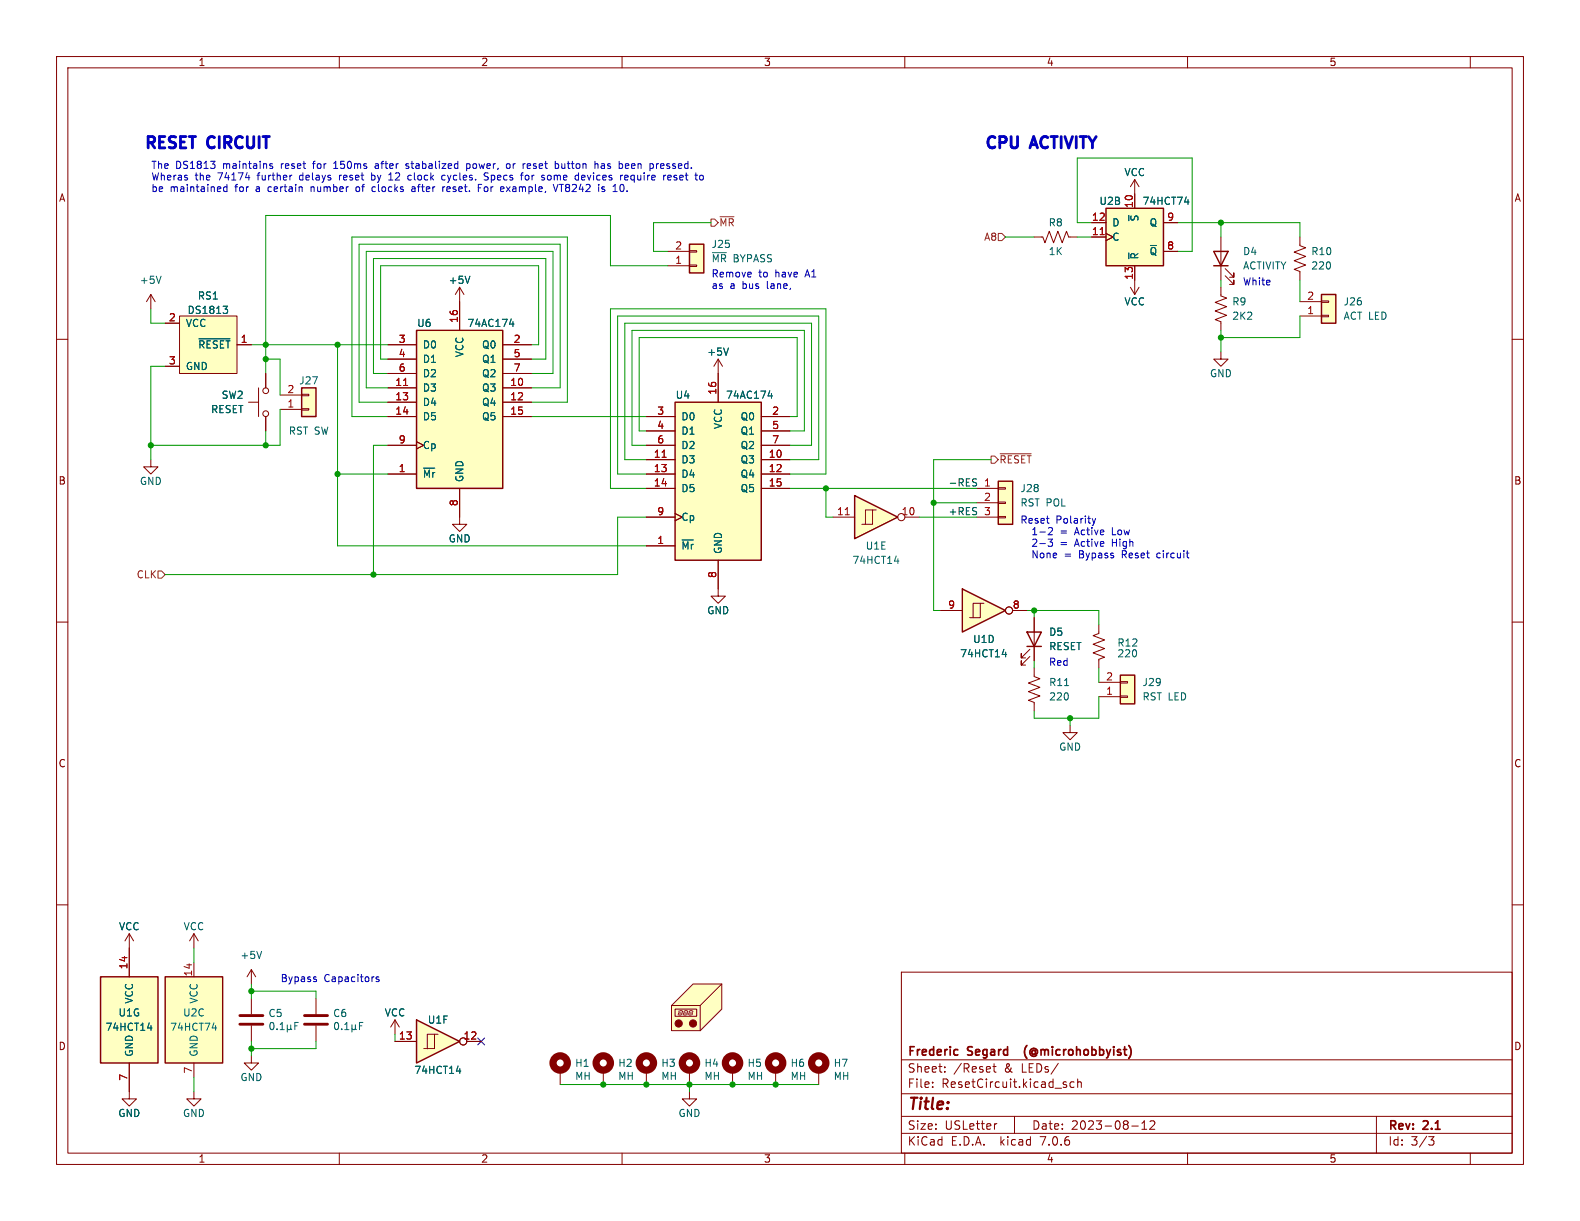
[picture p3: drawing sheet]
<svg xmlns="http://www.w3.org/2000/svg" width="279mm" height="216mm" viewBox="0 0 279 216" stroke-linecap="round" stroke-linejoin="round" font-family="sans-serif">
<g fill="none" stroke="#840000" stroke-width=".18">
<path d="M10 10h259.4v195.9h-259.4zM12 12h255.4v191.9h-255.4zM60 10v2M110 10v2M160 10v2M210 10v2M260 10v2M10 60h2M118.1 47h3.8M118.1 44.5h3.8M121.9 44.3h1.3v.3h-1.3zM121.9 46.9h1.3v.2h-1.3z"/>
<path d="M215.9 41.9v7.6M216.7 48.8l1.5 1.5v-.8v.8h-.8M216.7 47.5l1.5 1.5v-.7v.7h-.8M229.9 41.9v1.5l1 .4-2 .8 2 .7-2 .8 2 .8-2 .7 1 .4v1.5M229.9 55.9h3.8M229.9 53.3h3.8M233.7 53.2h1.2v.3h-1.2zM233.7 55.8h1.2v.2h-1.2zM267.4 60h2M127 63.5l-.8 1.3M127 63.5v2.5M127 63.5l.8 1.3"/>
<path d="M172.7 86.4h3.8M172.7 88.9h3.8M172.7 91.4h3.8M176.5 91.3h1.3v.3h-1.3zM176.5 88.8h1.3v.2h-1.3zM176.5 86.2h1.3v.3h-1.3zM10 110h2M127 104.1v1.3h1.3l-1.3 1.3-1.3-1.3h1.3M267.4 110h2M10 160h2M267.4 160h2M22.9 165.1l-.8 1.3"/>
<path d="M22.9 165.1v2.5M22.9 165.1l.7 1.3M34.3 165.1l-.8 1.3M34.3 165.1v2.5M34.3 165.1l.8 1.3M44.4 171.5l-.7 1.2M44.4 171.5v2.5M44.4 171.5l.8 1.2M159.4 171.9h108v32h-108zM99.1 189.2v2.6M106.7 189.2v2.6M114.3 189.2v2.6"/>
<path d="M121.9 193v1.3h1.3l-1.3 1.3-1.3-1.3h1.3M121.9 189.2v2.6M129.5 189.2v2.6M137.2 189.2v2.6M144.8 189.2v2.6M159.4 197.4h108M159.4 193.4h108M159.4 187.4h108M164.9 192.1v.2M164.9 191.4v.1M167.1 189.4v.2M167.1 188.7v.1"/>
<path d="M175.6 188.6h.5M175.8 188.1v1.3l.3 .2M176.3 198.7l-.3 .1M179.4 197.4v3M188.2 191.8l.4 .1v.2l-.2 .2h-.3M188.2 191.3l.4 .1M189.9 191.4l-.4-.1-.3 .3v.4l.2 .2h.5M190.6 191.4l.2-.1 .3 .1 .1 .9M190.6 190.8v1.5M200.1 199.1h1.2M201.9 199.7h.9M201.9 198.6l.5-.4v1.5"/>
<path d="M203.4 198.3l.5-.1 .2 .1 .1 .3-.9 1.1h.9M243.4 197.4v6.5M60 203.9v2M110 203.9v2M159.4 200.4h108M160 203.9v2M210 203.9v2M252.6 201h1l-.5 .6 .4 .1 .1 .5-.3 .3h-.4M260 203.9v2"/>
</g>
<path d="M169.2 185.6h.2M169.4 186.5l-.2 .1M181.6 184.9a1.72 1.72 0 0 0 0 2.2" fill="none" stroke="#840000" stroke-width=".3"/>
<g fill="none" stroke="#840000" stroke-width="1.3">
<circle cx="99.1" cy="188" r="1.27"/>
<circle cx="106.7" cy="188" r="1.27"/>
<circle cx="114.3" cy="188" r="1.27"/>
<circle cx="121.9" cy="188" r="1.27"/>
<circle cx="129.5" cy="188" r="1.27"/>
<circle cx="137.2" cy="188" r="1.27"/>
<circle cx="144.8" cy="188" r="1.27"/>
</g>
<g fill="#ffffc2" stroke="#ffffc2" stroke-width=".18">
<path d="M176.5 85.1h2.6v7.6h-2.6z"/>
<path d="M121.9 43.2h2.6v5.1h-2.6z"/>
<path d="M233.7 52.1h2.5v5.1h-2.5z"/>
</g>
<path d="M121.9 43.2h2.6v5.1h-2.6zM214.6 44.5h2.6l-1.3 2.5zM214.6 47h2.6M233.7 52.1h2.5v5.1h-2.5zM176.5 85.1h2.6v7.6h-2.6z" fill="none" stroke="#840000" stroke-width=".25"/>
<path d="M128.8 61.5l-.4 1.3M46.3 168.2l-.5 1.3" fill="none" stroke="#006464" stroke-width=".18"/>
<path d="M122.6 174h5v4.4l-3.8 3.8h-5.1v-4.4z" fill="#ffffc2"/>
<g fill="none" stroke="#840000" stroke-width=".18">
<path d="M193 39.4h2.6M200.7 31.8l-.8 1.2M200.7 31.8v5M200.7 31.8l.7 1.2M205.7 39.4h2.6M193 41.9h2.6M195.6 41.3l1.2 .6-1.2 .6M200.7 47v2.5M205.7 44.5h2.6M114.3 73.7h5.1M114.3 76.2h5.1M114.3 78.7h5.1"/>
<path d="M127 66v5.1M134.6 73.7h5.1M134.6 76.2h5.1M134.6 78.7h5.1M114.3 96.5h5.1M114.3 81.3h5.1M114.3 83.8h5.1M114.3 86.4h5.1M114.3 91.4h5.1M119.4 90.8l1.2 .6-1.2 .7M127 99.1v5M134.6 81.3h5.1"/>
<path d="M134.6 83.8h5.1M134.6 86.4h5.1M22.9 167.6v5.1M34.3 170.2v2.5M119.4 178.4h3.8v1.3h-3.8zM120 179.2l-.1 .2M120 179.5h.4M120.1 178.8l-.1 .2M120.1 179.1h.3M120.2 178.7h.3M120.6 179.2l-.1 .2M120.7 178.8l-.1 .2"/>
<path d="M120.9 179.2v.2M121 179.5h.3M121 178.8v.2M121.1 179.1h.3M121.2 178.7h.3M121.5 179.2v.2M121.6 178.8v.2M121.8 179.2v.2M121.9 179.5h.3M121.9 178.8v.2M122 179.1h.3M122.1 178.7h.3"/>
<path d="M122.4 179.2v.2M122.5 178.8v.2M122.6 174h5v4.4l-3.8 3.8h-5.1v-4.4zM123.8 177.8v4.4M127.6 174l-3.8 3.8h-5.1M22.9 188v6.3h1.2l-1.2 1.3-1.3-1.3h1.3M34.3 193v1.3h1.3l-1.3 1.3-1.3-1.3h1.3M34.3 188v2.5"/>
</g>
<g fill="#840000" stroke="#840000" stroke-width=".18">
<circle cx="120" cy="181" r=".63"/>
<circle cx="122.6" cy="181" r=".63"/>
</g>
<g fill="#ffffc2" stroke="#ffffc2" stroke-width=".18">
<path d="M29.2 172.7h10.2v15.3h-10.2z"/>
<path d="M17.8 172.7h10.1v15.3h-10.1z"/>
<path d="M195.6 36.8h10.1v10.2h-10.1z"/>
<path d="M119.4 71.1h15.2v28h-15.2z"/>
</g>
<path d="M195.6 36.8h10.1v10.2h-10.1zM119.4 71.1h15.2v28h-15.2zM17.8 172.7h10.1v15.3h-10.1zM29.2 172.7h10.2v15.3h-10.2z" fill="none" stroke="#840000" stroke-width=".25"/>
<path d="M209.5 35.7h.8M210.1 35.3v.8M199.6 44.7v1M135.8 70h.8M136.4 69.6v.8M120.6 95.5h2M26.1 181.8h.8M26.7 181.3v.9M37.5 181.8h.8M38.1 181.3v.9" fill="none" stroke="#006464" stroke-width=".18"/>
<path d="M194.6 41.5h.7M117.1 80.9h.7" fill="none" stroke="#a90000" stroke-width=".18"/>
<path d="M151.1 87.6l7.6 3.8-7.6 3.9z" fill="#ffffc2"/>
<path d="M151.1 87.6l7.6 3.8-7.6 3.9z" fill="none" stroke="#840000" stroke-width=".25"/>
<g fill="none" stroke="#840000" stroke-width=".18">
<path d="M147.3 91.4h3.8M154.3 90.2h-1.3v2.5M154.9 90.2h-.6v2.5h-1.9M160 91.4h2.6"/>
<circle cx="159.4" cy="91.4" r=".63"/>
</g>
<path d="M149.5 91h.7" fill="none" stroke="#a90000" stroke-width=".18"/>
<path d="M158.2 99.2h.8M158.8 98.8v.8" fill="none" stroke="#006464" stroke-width=".18"/>
<path d="M73.7 180.3l7.6 3.9-7.6 3.8z" fill="#ffffc2"/>
<path d="M73.7 58.4h15.2v28h-15.2zM53.3 68.6h2.6v5.1h-2.6zM181.6 111.8h2.5l-1.2 2.5zM181.6 114.3h2.5M198.1 119.4h2.6v5.1h-2.6zM73.7 180.3l7.6 3.9-7.6 3.8z" fill="none" stroke="#840000" stroke-width=".25"/>
<g fill="none" stroke="#840000" stroke-width=".18">
<path d="M26.7 52.1l-.8 1.2M26.7 52.1v2.5M26.7 52.1l.7 1.2M29.2 57.2h2.5M31.7 55.9h10.2v10.1h-10.2zM81.3 50.8l-.8 1.3M81.3 50.8v7.6M81.3 50.8l.7 1.3M199.9 50.8l.8 1.3M200.7 49.5v2.6M201.4 50.8l-.7 1.3M215.9 50.8v1.5l1 .4-2 .8 2 .7-2 .8 2 .8-2 .7 1 .4v1.5"/>
<path d="M29.2 64.8h2.5M41.9 61h2.5M43.9 71.1h1.8M45.7 68.6v5.1M47 66v2.6M47 73.7v2.5M49.5 72.4h3.8M49.5 69.9h3.8M53.3 69.7h1.3v.3h-1.3zM53.3 72.3h1.3v.2h-1.3zM68.6 61h5.1M68.6 71.1h5.1"/>
<path d="M68.6 68.6h5.1M68.6 73.7h5.1M68.6 63.5h5.1M68.6 66h5.1M68.6 78.7h5.1M73.7 78.1l1.2 .6-1.2 .7M88.9 61h5.1M88.9 71.1h5.1M88.9 68.6h5.1M88.9 73.7h5.1M88.9 63.5h5.1M88.9 66h5.1"/>
<path d="M215.9 62.2v1.3h1.3l-1.3 1.3-1.3-1.3h1.3M26.7 81.3v1.3h1.2l-1.2 1.2-1.3-1.2h1.3M68.6 83.8h5.1M81.3 86.4v5M182.1 116.1l-1.5 1.5v-.8v.8h.8M182.1 114.8l-1.5 1.5v-.7v.7h.8M182.9 118.1v1.5l1 .4-2 .8 2 .7-2 .8 2 .8-2 .7 1 .4v1.5M182.9 109.2v7.6M194.3 110.5v1.5l-1 .4 2 .8-2 .7 2 .8-2 .7 2 .8-1 .4v1.5M189.2 128.3v1.2h1.3l-1.3 1.3-1.2-1.3h1.2M194.3 123.2h3.8M194.3 120.7h3.8"/>
<path d="M198.1 120.5h1.3v.3h-1.3zM198.1 123.1h1.3v.2h-1.3zM44.4 176.5v2.8M55.9 176.5v2.8M44.4 186.7v1.3h1.3l-1.3 1.2-1.2-1.2h1.2M44.4 181.4v2.8M55.9 181.4v2.8M69.8 184.2h3.9M69.8 180.3l-.7 1.3M69.8 180.3v2.6M69.8 180.3l.8 1.3M76.8 182.9h-1.2v2.5"/>
<path d="M77.5 182.9h-.7v2.5h-1.9M82.5 184.2h2.6"/>
<circle cx="47" cy="73.2" r=".51"/>
<circle cx="47" cy="69.1" r=".51"/>
<circle cx="81.9" cy="184.1" r=".63"/>
</g>
<g fill="none" stroke="#006464" stroke-width=".18">
<path d="M28.5 48.8l-.4 1.3M35.2 59.9h5.5M39.5 54.2h.7l-.4 .4M40 54.6l.2 .3v.3l-.2 .2M83.1 48.8l-.4 1.3M90.1 57.3h.8M90.7 56.9v.8M74.9 82.8h2M188.3 121.2h.7M47.8 180.9l.2-.1a.68 .68 0 0 1 .5 .6 .68 .68 0 0 1-.5 .7l-.2-.2-.1-.3zM49 181.9v.2M49.5 182.1h.8"/>
<path d="M49.5 181.2l.4-.4v1.3M50.8 181.9l.2 .2h.2l.2-.2M50.8 181.2v1.3M51.4 181.9l.2 .2M51.4 181.2v.7M52.1 181.4h.5M52.7 180.8h-.6v1.3M59.3 180.9l.2-.1a.68 .68 0 0 1 .4 .6 .68 .68 0 0 1-.4 .7l-.2-.2-.1-.3zM60.4 181.9v.2M61 182.1h.7M61 181.2l.3-.4v1.3M62.2 181.9l.2 .2h.3l.1-.2"/>
<path d="M62.2 181.2v1.3M62.8 181.9l.2 .2M62.8 181.2v.7M63.6 181.4h.4M64.2 180.8h-.6v1.3M80.7 189.4h.8M81.3 189v.8"/>
</g>
<path d="M42.4 179.6h4.1M53.8 179.6h4.1M42.4 181.1h4.1M53.8 181.1h4.1" fill="none" stroke="#840000" stroke-width=".51"/>
<g fill="#ffffc2" stroke="#ffffc2" stroke-width=".18">
<path d="M31.7 55.9h10.2v10.1h-10.2z"/>
<path d="M73.7 58.4h15.2v28h-15.2z"/>
<path d="M198.1 119.4h2.6v5.1h-2.6z"/>
<path d="M53.3 68.6h2.6v5.1h-2.6z"/>
</g>
<path d="M71.4 68.2h.7" fill="none" stroke="#a90000" stroke-width=".18"/>
<path d="M170.2 104.1l7.6 3.9-7.6 3.8z" fill="#ffffc2"/>
<path d="M170.2 104.1l7.6 3.9-7.6 3.8z" fill="none" stroke="#840000" stroke-width=".25"/>
<g fill="none" stroke="#840000" stroke-width=".18">
<path d="M193 39.4h2.6M200.7 34.3v2.5M205.7 39.4h2.6M29.2 57.2h2.5M81.3 53.3v5.1M182.9 41.9h1.5l.4 1 .7-2 .8 2 .8-2 .7 2 .8-2 .4 1h1.5M193 41.9h2.6M195.6 41.3l1.2 .6-1.2 .6M200.7 47v2.5M205.7 44.5h2.6M29.2 64.8h2.5M41.9 61h2.5"/>
<path d="M47 66v2.6M47 73.7v2.5M68.6 73.7h5.1M68.6 78.7h5.1M68.6 61h5.1M68.6 68.6h5.1M68.6 71.1h5.1M68.6 63.5h5.1M68.6 66h5.1M73.7 78.1l1.2 .6-1.2 .7M88.9 73.7h5.1M88.9 61h5.1"/>
<path d="M88.9 68.6h5.1M88.9 71.1h5.1M88.9 63.5h5.1M88.9 66h5.1M114.3 73.7h5.1M114.3 76.2h5.1M114.3 78.7h5.1M127 66v5.1M134.6 73.7h5.1M134.6 76.2h5.1M134.6 78.7h5.1M68.6 83.8h5.1"/>
<path d="M81.3 86.4v6.3h1.2l-1.2 1.3-1.3-1.3h1.3M114.3 96.5h5.1M114.3 81.3h5.1M114.3 83.8h5.1M114.3 86.4h5.1M114.3 91.4h5.1M119.4 90.8l1.2 .6-1.2 .7M127 99.1v5M134.6 81.3h5.1M134.6 83.8h5.1M134.6 86.4h5.1M166.4 108h3.8"/>
<path d="M173.4 106.7h-1.3v2.5M174 106.7h-.6v2.5h-2M179.1 108h2.5M182.9 109.2v2.6M182.9 114.3v2.5M22.9 167.6v5.1M22.9 188v5M69.8 184.2h3.9M82.5 184.2h2.6"/>
<circle cx="178.4" cy="107.9" r=".63"/>
<circle cx="81.9" cy="184.1" r=".63"/>
</g>
<g fill="none" stroke="#006464" stroke-width=".18">
<path d="M209.5 35.7h.8M210.1 35.3v.8M35.2 59.9h5.5M39.5 54.2h.7l-.4 .4M40 54.6l.2 .3v.3l-.2 .2M83.1 48.8l-.4 1.3M90.1 57.3h.8M90.7 56.9v.8M199.6 44.7v1M128.8 61.5l-.4 1.3M135.8 70h.8M136.4 69.6v.8"/>
<path d="M74.9 82.8h2M120.6 95.5h2M177.2 115.7h.8M177.8 115.3v.8M26.1 181.8h.8M26.7 181.3v.9M80.7 189.4h.8M81.3 189v.8"/>
</g>
<path d="M125.7 38.7h.7l.6 .7-.6 .6h-.7zM127.3 38.3h2.5M176.5 41.3h.7l.6 .6-.6 .6h-.7zM175.3 80.6h.6l.6 .7-.6 .6h-.6zM176.9 80.2h5.4M27.9 101h.7l.6 .6-.6 .6h-.7z" fill="none" stroke="#725600" stroke-width=".18"/>
<path d="M172.2 85.3l.4 .1 .1 .3-.2 .2h-.3M172.2 84.7h.5" fill="none" stroke="#0f0f0f" stroke-width=".18"/>
<g fill="none" stroke="#0000c2" stroke-width=".18">
<path d="M37.2 28.5h.8l-.4 .5M38 29.1v.6M40.1 32.6v1.3M40.1 33.1l-.3-.1-.3 .3 .2 .5h.4M43.4 31.4h.8M48.2 29l-.3-.1-.2 .2 .1 .2 .4 .1v.3h-.5M51.5 31h.1M55 33v.9M55.2 33l-.2 .2M59 29.8h.7M59.2 28.7l-.2 .2M60 31v.8"/>
<path d="M60.3 31l-.3 .2M63.4 33l-.3 .1-.2 .2 .1 .5 .4 .1M65.7 30.6v1.2M65.7 31.8h.4M65.8 33.8l.2 .1 .4-.1M66.1 31h-.4M66.4 33.1l-.4-.1-.2 .2M66.7 28.9l-.3 .1M66.8 29.3h-.3l-.2 .2 .1 .2 .4 .1M68.7 31.8h.8M69 30.7l.1-.1v1.2M72.2 31h.5"/>
<path d="M72.2 31.8h.5M72.2 29l-.3-.1-.1 .3 .5 .3M72.3 29.6l-.2 .2-.3-.1M72.9 33.1h.4l.1 .8M73.4 33.3l-.4 .1-.2 .2 .2 .3 .4-.1M78.3 33v.9M78.7 33l-.4 .3M78.7 31h-.3l-.3 .2 .1 .6h.5M79.4 33h-.2l-.2 .2 .1 .6 .3 .1M79.6 33.3l-.6 .2M82.5 29l.4-.1 .2 .3-.1 .5h-.5M82.5 28.9v1.3"/>
<path d="M84.6 33.2h.4M85.6 30.9l.7 .6-.2 .3h-.5M85.9 33l-.3 .3v.3l.3 .3M89.5 33l.7 .9M89.6 29.1l.2-.2 .3 .2 .1 .4-.1 .2-.3 .1-.2-.1zM90.2 33l-.7 .9M93.5 31.1l-.4-.1-.2 .2 .1 .6h.3l.2-.1M93.7 28.9h-.3l-.2 .2 .1 .6 .4 .1M93.8 29.2l-.6 .2M97.3 31h-.3l-.2 .2 .1 .5 .1 .1h.3M97.8 32.6l.5 1.3 .4-1.3M98.6 28.9l.2 .3v.3l-.2 .3"/>
<path d="M99.3 32.6v1.3M99.3 28.9v.7l.2 .2M103.5 31.2l-.2-.2h-.3l-.2 .2 .1 .6h.5M103.5 31.3l-.7 .1M105.4 28.9l.4 .2v.7M106.4 29h.4M106.6 33.5h.3l.1 .2-.2 .2h-.3M106.6 33l.3 .1M106.8 29.3h-.3l-.2 .2 .1 .2 .4 .1M110 32.6a.72 .72 0 0 1-.1 1.3M110.5 31h.4l.2 .3-.6 .1M110.5 31.8h.5"/>
<path d="M110.6 29.6l.2 .2 .3-.1M110.6 29.1l.2-.2h.2l.2 .2v.1l-.6 .2M111.8 31l-.2 .2v.4l.2 .2M116.5 28.9l-.3 .2M116.9 29v.7M117.4 29.2l-.6 .2M118.1 31h.4l.2 .3-.6 .1M118.1 31.8h.5M119.2 31.8h.3M119.5 31l-.3 .2v.1l.3 .1M185.3 95.3h.8l-.4 .5 .4 .1v.5l-.2 .2h-.4M185.6 93.3h.4l.1 .4-.8 .9h.8"/>
<path d="M193.1 91.7l.3 .8M193.4 92.5l-.1 .4M193.7 91.7l-.3 .8M196.7 93.3v1.3h.6M196.7 95.3v1.3M196.7 95.9h.7M198.5 97.4v1.2M198.5 98h.4M205.1 97.8l-.4 .1-.1 .1v.5l.5 .1M55.8 173.2l.2 .1-.2 .3M55.8 172.7l.1 .1M67 172.8l-.3-.1-.2 .2 .1 .2 .4 .1v.3h-.5"/>
</g>
<g fill="none" stroke="#009600" stroke-width=".18">
<path d="M125.7 39.4h-10.1v5.1h2.5M193 39.4h-2.5v-11.5h20.3v16.6h-2.5M208.3 39.4h21.6v2.5M215.9 39.4v2.5M26.7 54.6v2.6h2.5M118.1 47h-10.2v-8.9h-60.9v27.9M177.8 41.9h5.1M190.5 41.9h2.5M215.9 49.5v1.3M215.9 58.4v3.8M229.9 55.9v3.8h-14M229.9 49.5v3.8"/>
<path d="M29.2 64.8h-2.5v16.5M44.4 61h24.2M47 63.5h2.5v6.4M47 76.2v2.5M49.5 72.4v6.3h-22.8M59.7 61v35.5h54.6M68.6 78.7h-2.6v22.9M94 68.6h5.1v-25.4h-35.6v27.9h5.1M94 61h1.2v-14h-27.9v16.5h1.3M94 66h3.8v-21.5h-33v24.1h3.8M94 71.1h6.3v-29.2h-38.1v31.8h6.4M94 73.7h20.3"/>
<path d="M94 63.5h2.5v-17.8h-30.5v20.3h2.6M139.7 76.2h2.5v-17.8h-30.4v20.3h2.5M139.7 73.7h1.3v-14h-28v16.5h1.3M139.7 78.7h3.8v-21.5h-33v24.1h3.8M59.7 83.8h8.9M114.3 91.4h-5.1v10.2h-80M139.7 81.3h5.1v-25.4h-35.6v27.9h5.1M139.7 83.8h6.3v-29.2h-38.1v31.8h6.4M139.7 86.4h33M146 86.4v5h1.3M162.6 91.4h10.1M165.1 88.9h7.6"/>
<path d="M175.3 81.3h-10.2v26.7h1.3M181.6 108h12.7v2.5M182.9 108v1.2M182.9 116.8v1.3M194.3 118.1v2.6M189.2 127v1.3M194.3 123.2v3.8h-11.4v-1.3M34.3 167.6v2.6M44.4 174v2.5M44.4 175.3h11.5v1.2M34.3 190.5v2.5M44.4 184.2v2.5"/>
<path d="M55.9 184.2v1.2h-11.5M69.8 182.9v1.3M99.1 191.8h45.7M121.9 191.8v1.2"/>
</g>
<path d="M84.5 183.5l1.2 1.3M85.7 183.5l-1.2 1.3" fill="none" stroke="#000084" stroke-width=".18"/>
<path d="M194.6 41.5h.7M71.4 68.2h.7M117.1 80.9h.7" fill="none" stroke="#a90000" stroke-width=".18"/>
<g fill="#009600" stroke="#009600" stroke-width=".18">
<circle cx="114.3" cy="191.8" r=".46"/>
<circle cx="137.2" cy="191.8" r=".46"/>
<circle cx="44.4" cy="175.3" r=".46"/>
<circle cx="129.5" cy="191.8" r=".46"/>
<circle cx="121.9" cy="191.8" r=".46"/>
<circle cx="106.7" cy="191.8" r=".46"/>
<circle cx="146" cy="86.4" r=".46"/>
<circle cx="47" cy="61" r=".46"/>
<circle cx="47" cy="63.5" r=".46"/>
<circle cx="59.7" cy="61" r=".46"/>
<circle cx="182.9" cy="108" r=".46"/>
<circle cx="189.2" cy="127" r=".46"/>
<circle cx="165.1" cy="88.9" r=".46"/>
<circle cx="215.9" cy="59.7" r=".46"/>
<circle cx="215.9" cy="39.4" r=".46"/>
<circle cx="66" cy="101.6" r=".46"/>
<circle cx="59.7" cy="83.8" r=".46"/>
<circle cx="44.4" cy="185.4" r=".46"/>
<circle cx="47" cy="78.7" r=".46"/>
<circle cx="26.7" cy="78.7" r=".46"/>
</g>
<g font-size="2.8" fill="#0000c2">
<text x="25.4" y="26.4">RESET</text>
<text x="37.1" y="26.4">CIRCUIT</text>
<text x="174" y="26.4">CPU</text>
<text x="182.7" y="26.4">ACTIVITY</text>
</g>
<text font-size="2.8" fill="#840000" x="160.4" y="196.8">Title:</text>
<g font-size="2.1" fill="#840000">
<text x="160.4" y="189.9">Sheet:</text>
<text x="160.4" y="187.1">Frederic</text>
<text x="168.6" y="189.9">/Reset</text>
<text x="171.2" y="187.1">Segard</text>
<text x="177.6" y="189.9">&amp;</text>
<text x="180.8" y="189.9">LEDs/</text>
<text x="182.4" y="187.1">(@microhobbyist)</text>
<text x="160.4" y="192.6">File:</text>
<text x="166.5" y="192.6">ResetCircuit.kicad_sch</text>
<text x="160.4" y="202.8">KiCad</text>
<text x="160.4" y="200">Size:</text>
<text x="167.1" y="200">USLetter</text>
<text x="168.1" y="202.8">E.D.A.</text>
<text x="177" y="202.8">kicad</text>
<text x="182.4" y="200">Date:</text>
<text x="184.2" y="202.8">7.0.6</text>
<text x="189.4" y="200">2023-08-12</text>
<text x="245.4" y="200.2">Rev:</text>
<text x="245.4" y="202.8">Id:</text>
<text x="249.5" y="202.8">3/3</text>
<text x="251.8" y="200.2">2.1</text>
</g>
<g font-size="1.8" fill="#840000">
<text x="35" y="11.9">1</text>
<text x="85" y="11.9">2</text>
<text x="135" y="11.9">3</text>
<text x="185" y="11.9">4</text>
<text x="235" y="11.9">5</text>
<text x="10.3" y="35.9">A</text>
<text x="267.7" y="35.9">A</text>
<text x="10.3" y="85.9">B</text>
<text x="267.7" y="85.9">B</text>
<text x="10.3" y="135.9">C</text>
<text x="267.7" y="135.9">C</text>
<text x="10.3" y="185.9">D</text>
<text x="267.7" y="185.9">D</text>
<text x="35" y="205.8">1</text>
<text x="85" y="205.8">2</text>
<text x="135" y="205.8">3</text>
<text x="185" y="205.8">4</text>
<text x="235" y="205.8">5</text>
</g>
<g font-size="1.8" fill="#0000c2">
<text x="26.7" y="30">The</text>
<text x="31" y="30">DS1813</text>
<text x="39.5" y="30">maintains</text>
<text x="50" y="30">reset</text>
<text x="55.8" y="30">for</text>
<text x="59.7" y="30">150ms</text>
<text x="67.2" y="30">after</text>
<text x="72.8" y="30">stabalized</text>
<text x="83.8" y="30">power,</text>
<text x="91" y="30">or</text>
<text x="94.1" y="30">reset</text>
<text x="100" y="30">button</text>
<text x="107.2" y="30">has</text>
<text x="111.7" y="30">been</text>
<text x="117.4" y="30">pressed.</text>
<text x="26.7" y="32">Wheras</text>
<text x="26.7" y="34">be</text>
<text x="30.1" y="34">maintained</text>
<text x="34.5" y="32">the</text>
<text x="38.6" y="32">74174</text>
<text x="41.7" y="34">for</text>
<text x="45.5" y="34">a</text>
<text x="45.8" y="32">further</text>
<text x="47.9" y="34">certain</text>
<text x="53.4" y="32">delays</text>
<text x="55.6" y="34">number</text>
<text x="60.6" y="32">reset</text>
<text x="63.8" y="34">of</text>
<text x="66.5" y="32">by</text>
<text x="66.9" y="34">clocks</text>
<text x="69.8" y="32">12</text>
<text x="73.4" y="32">clock</text>
<text x="74.1" y="34">after</text>
<text x="79.6" y="32">cycles.</text>
<text x="79.7" y="34">reset.</text>
<text x="86.2" y="34">For</text>
<text x="87.3" y="32">Specs</text>
<text x="90.4" y="34">example,</text>
<text x="94" y="32">for</text>
<text x="97.9" y="32">some</text>
<text x="100" y="34">VT8242</text>
<text x="104" y="32">devices</text>
<text x="108.1" y="34">is</text>
<text x="110.9" y="34">10.</text>
<text x="112.2" y="32">require</text>
<text x="120" y="32">reset</text>
<text x="125.7" y="49.1">Remove</text>
<text x="125.7" y="51.2">as</text>
<text x="129.1" y="51.2">a</text>
<text x="131.4" y="51.2">bus</text>
<text x="134.2" y="49.1">to</text>
<text x="135.9" y="51.2">lane,</text>
<text x="137.2" y="49.1">have</text>
<text x="142.7" y="49.1">A1</text>
<text x="219.7" y="50.6">White</text>
<text x="180.3" y="92.7">Reset</text>
<text x="182.7" y="94.7">1-2</text>
<text x="186.7" y="92.7">Polarity</text>
<text x="187.8" y="94.7">=</text>
<text x="190.6" y="94.7">Active</text>
<text x="197.3" y="94.7">Low</text>
<text x="182.7" y="96.8">2-3</text>
<text x="182.7" y="98.8">None</text>
<text x="187.8" y="96.8">=</text>
<text x="188.6" y="98.8">=</text>
<text x="190.6" y="96.8">Active</text>
<text x="191.3" y="98.8">Bypass</text>
<text x="197.3" y="96.8">High</text>
<text x="199.1" y="98.8">Reset</text>
<text x="205.4" y="98.8">circuit</text>
<text x="185.4" y="117.8">Red</text>
<text x="49.5" y="173.7">Bypass</text>
<text x="57.3" y="173.7">Capacitors</text>
</g>
<g font-size="1.8" fill="#006464">
<text x="198.7" y="31.3">VCC</text>
<text x="185.3" y="40.2">R8</text>
<text x="194.3" y="36.4">U2B</text>
<text x="196.6" y="40.2">D</text>
<text x="201.5" y="39.3" transform="rotate(-90 201.5 39.3)">~{S}</text>
<text x="201.9" y="36.4">74HCT74</text>
<text x="203.2" y="40.2">Q</text>
<text x="125.7" y="44">J25</text>
<text x="125.7" y="46.6">~{MR}</text>
<text x="129.6" y="46.6">BYPASS</text>
<text x="185.3" y="45.3">1K</text>
<text x="196.6" y="42.8">C</text>
<text x="201.5" y="46" transform="rotate(-90 201.5 46)">~{R}</text>
<text x="203.2" y="45.3">~{Q}</text>
<text x="219.7" y="45.3">D4</text>
<text x="219.7" y="47.9">ACTIVITY</text>
<text x="231.8" y="47.9">220</text>
<text x="231.8" y="45.3">R10</text>
<text x="24.6" y="50.4">+5V</text>
<text x="34.9" y="53.2">RS1</text>
<text x="79.2" y="50.4">+5V</text>
<text x="32.8" y="58">VCC</text>
<text x="33.1" y="55.7">DS1813</text>
<text x="73.7" y="58">U6</text>
<text x="82.6" y="58">74AC174</text>
<text x="198.7" y="54.2">VCC</text>
<text x="217.8" y="54.2">R9</text>
<text x="217.8" y="56.7">2K2</text>
<text x="237.5" y="56.7">ACT LED</text>
<text x="237.5" y="54.2">J26</text>
<text x="32.8" y="65.6">GND</text>
<text x="34.9" y="61.8">~{RESET}</text>
<text x="74.7" y="61.8">D0</text>
<text x="74.7" y="64.4">D1</text>
<text x="82.1" y="63.3" transform="rotate(-90 82.1 63.3)">VCC</text>
<text x="85.1" y="61.8">Q0</text>
<text x="85.1" y="64.4">Q1</text>
<text x="125" y="63.1">+5V</text>
<text x="39.1" y="70.7">SW2</text>
<text x="52.8" y="68.2">J27</text>
<text x="74.7" y="69.4">D3</text>
<text x="74.7" y="72">D4</text>
<text x="74.7" y="66.9">D2</text>
<text x="85.1" y="69.4">Q3</text>
<text x="85.1" y="72">Q4</text>
<text x="85.1" y="66.9">Q2</text>
<text x="119.4" y="70.7">U4</text>
<text x="128.3" y="70.7">74AC174</text>
<text x="213.9" y="66.9">GND</text>
<text x="37.2" y="73.3">RESET</text>
<text x="51" y="77.1">RST SW</text>
<text x="74.7" y="74.5">D5</text>
<text x="85.1" y="74.5">Q5</text>
<text x="120.4" y="74.5">D0</text>
<text x="120.4" y="77.1">D1</text>
<text x="127.9" y="76" transform="rotate(-90 127.9 76)">VCC</text>
<text x="130.9" y="74.5">Q0</text>
<text x="130.9" y="77.1">Q1</text>
<text x="74.7" y="79.6">Cp</text>
<text x="120.4" y="82.1">D3</text>
<text x="120.4" y="79.6">D2</text>
<text x="130.9" y="82.1">Q3</text>
<text x="130.9" y="79.6">Q2</text>
<text x="24.6" y="86">GND</text>
<text x="74.7" y="84.7">~{Mr}</text>
<text x="82.1" y="85.3" transform="rotate(-90 82.1 85.3)">GND</text>
<text x="120.4" y="84.7">D4</text>
<text x="120.4" y="87.2">D5</text>
<text x="130.9" y="84.7">Q4</text>
<text x="130.9" y="87.2">Q5</text>
<text x="180.3" y="89.8">RST POL</text>
<text x="180.3" y="87.2">J28</text>
<text x="120.4" y="92.3">Cp</text>
<text x="79.2" y="96.1">GND</text>
<text x="120.4" y="97.4">~{Mr}</text>
<text x="127.9" y="98" transform="rotate(-90 127.9 98)">GND</text>
<text x="150.6" y="99.9">74HCT14</text>
<text x="153" y="97.4">U1E</text>
<text x="125" y="108.8">GND</text>
<text x="172" y="113.9">U1D</text>
<text x="185.4" y="112.6">D5</text>
<text x="169.7" y="116.4">74HCT14</text>
<text x="185.4" y="115.2">RESET</text>
<text x="197.5" y="116.4">220</text>
<text x="197.5" y="114.5">R12</text>
<text x="185.4" y="124.1">220</text>
<text x="185.4" y="121.5">R11</text>
<text x="201.9" y="121.5">J29</text>
<text x="201.9" y="124.1">RST LED</text>
<text x="187.2" y="132.9">GND</text>
<text x="20.9" y="164.7">VCC</text>
<text x="32.4" y="164.7">VCC</text>
<text x="42.4" y="169.8">+5V</text>
<text x="20.9" y="179.9">U1G</text>
<text x="23.7" y="177.6" transform="rotate(-90 23.7 177.6)">VCC</text>
<text x="32.3" y="179.9">U2C</text>
<text x="35.2" y="177.6" transform="rotate(-90 35.2 177.6)">VCC</text>
<text x="67.9" y="179.9">VCC</text>
<text x="18.6" y="182.5">74HCT14</text>
<text x="30" y="182.5">74HCT74</text>
<text x="47.4" y="180">C5</text>
<text x="58.8" y="180">C6</text>
<text x="75.6" y="181.2">U1F</text>
<text x="23.7" y="186.9" transform="rotate(-90 23.7 186.9)">GND</text>
<text x="35.2" y="186.9" transform="rotate(-90 35.2 186.9)">GND</text>
<text x="42.4" y="191.4">GND</text>
<text x="73.2" y="190.1">74HCT14</text>
<text x="101.6" y="191.2">MH</text>
<text x="101.6" y="188.8">H1</text>
<text x="109.2" y="191.2">MH</text>
<text x="109.2" y="188.8">H2</text>
<text x="116.8" y="191.2">MH</text>
<text x="116.8" y="188.8">H3</text>
<text x="124.5" y="191.2">MH</text>
<text x="124.5" y="188.8">H4</text>
<text x="132.1" y="191.2">MH</text>
<text x="132.1" y="188.8">H5</text>
<text x="139.7" y="191.2">MH</text>
<text x="139.7" y="188.8">H6</text>
<text x="147.3" y="191.2">MH</text>
<text x="147.3" y="188.8">H7</text>
<text x="20.8" y="197.7">GND</text>
<text x="32.3" y="197.7">GND</text>
<text x="119.9" y="197.7">GND</text>
</g>
<g font-size="1.8" fill="#725600">
<text x="127.1" y="40.2">~{MR}</text>
<text x="173.9" y="42.8">A8</text>
<text x="176.6" y="82.1">~{RESET}</text>
<text x="24.1" y="102.5">CLK</text>
</g>
<g font-size="1.8" fill="#a90000">
<text x="193" y="41.7">11</text>
<text x="193" y="39.1">12</text>
<text x="200.4" y="36.9" transform="rotate(-90 200.4 36.9)">10</text>
<text x="206.3" y="39.1">9</text>
<text x="119.3" y="46.7">1</text>
<text x="119.3" y="44.2">2</text>
<text x="206.3" y="44.2">8</text>
<text x="200.4" y="49.6" transform="rotate(-90 200.4 49.6)">13</text>
<text x="231.1" y="53.1">2</text>
<text x="29.8" y="56.9">2</text>
<text x="81" y="57.2" transform="rotate(-90 81 57.2)">16</text>
<text x="231.1" y="55.6">1</text>
<text x="29.8" y="64.5">3</text>
<text x="42.5" y="60.7">1</text>
<text x="70.4" y="60.7">3</text>
<text x="70.4" y="63.2">4</text>
<text x="70.4" y="65.8">6</text>
<text x="90.7" y="60.7">2</text>
<text x="90.7" y="63.2">5</text>
<text x="90.7" y="65.8">7</text>
<text x="50.7" y="69.6">2</text>
<text x="69.8" y="68.3">11</text>
<text x="69.8" y="70.9">13</text>
<text x="90.1" y="68.3">10</text>
<text x="90.1" y="70.9">12</text>
<text x="126.7" y="69.9" transform="rotate(-90 126.7 69.9)">16</text>
<text x="50.7" y="72.1">1</text>
<text x="69.8" y="73.4">14</text>
<text x="90.1" y="73.4">15</text>
<text x="116.1" y="73.4">3</text>
<text x="116.1" y="75.9">4</text>
<text x="136.5" y="73.4">2</text>
<text x="136.5" y="75.9">5</text>
<text x="70.4" y="83.6">1</text>
<text x="70.4" y="78.5">9</text>
<text x="115.5" y="81">11</text>
<text x="115.5" y="83.6">13</text>
<text x="116.1" y="78.5">6</text>
<text x="135.8" y="81">10</text>
<text x="135.8" y="83.6">12</text>
<text x="136.5" y="78.5">7</text>
<text x="81" y="89.6" transform="rotate(-90 81 89.6)">8</text>
<text x="115.5" y="86.1">14</text>
<text x="135.8" y="86.1">15</text>
<text x="173.9" y="86.1">1</text>
<text x="173.9" y="88.6">2</text>
<text x="116.1" y="91.2">9</text>
<text x="147.9" y="91.2">11</text>
<text x="159.3" y="91.2">10</text>
<text x="173.9" y="91.2">3</text>
<text x="116.1" y="96.3">1</text>
<text x="126.7" y="102.3" transform="rotate(-90 126.7 102.3)">8</text>
<text x="167.6" y="107.7">9</text>
<text x="179" y="107.7">8</text>
<text x="195.5" y="122.9">1</text>
<text x="195.5" y="120.4">2</text>
<text x="22.6" y="171.5" transform="rotate(-90 22.6 171.5)">14</text>
<text x="34" y="172.8" transform="rotate(-90 34 172.8)">14</text>
<text x="70.4" y="183.9">13</text>
<text x="81.9" y="183.9">12</text>
<text x="22.6" y="191.2" transform="rotate(-90 22.6 191.2)">7</text>
<text x="34" y="189.9" transform="rotate(-90 34 189.9)">7</text>
</g>
<g font-size="1.8" fill="#0f0f0f">
<text x="167.6" y="86.1">-RES</text>
<text x="167.6" y="91.2">+RES</text>
</g>
</svg>
